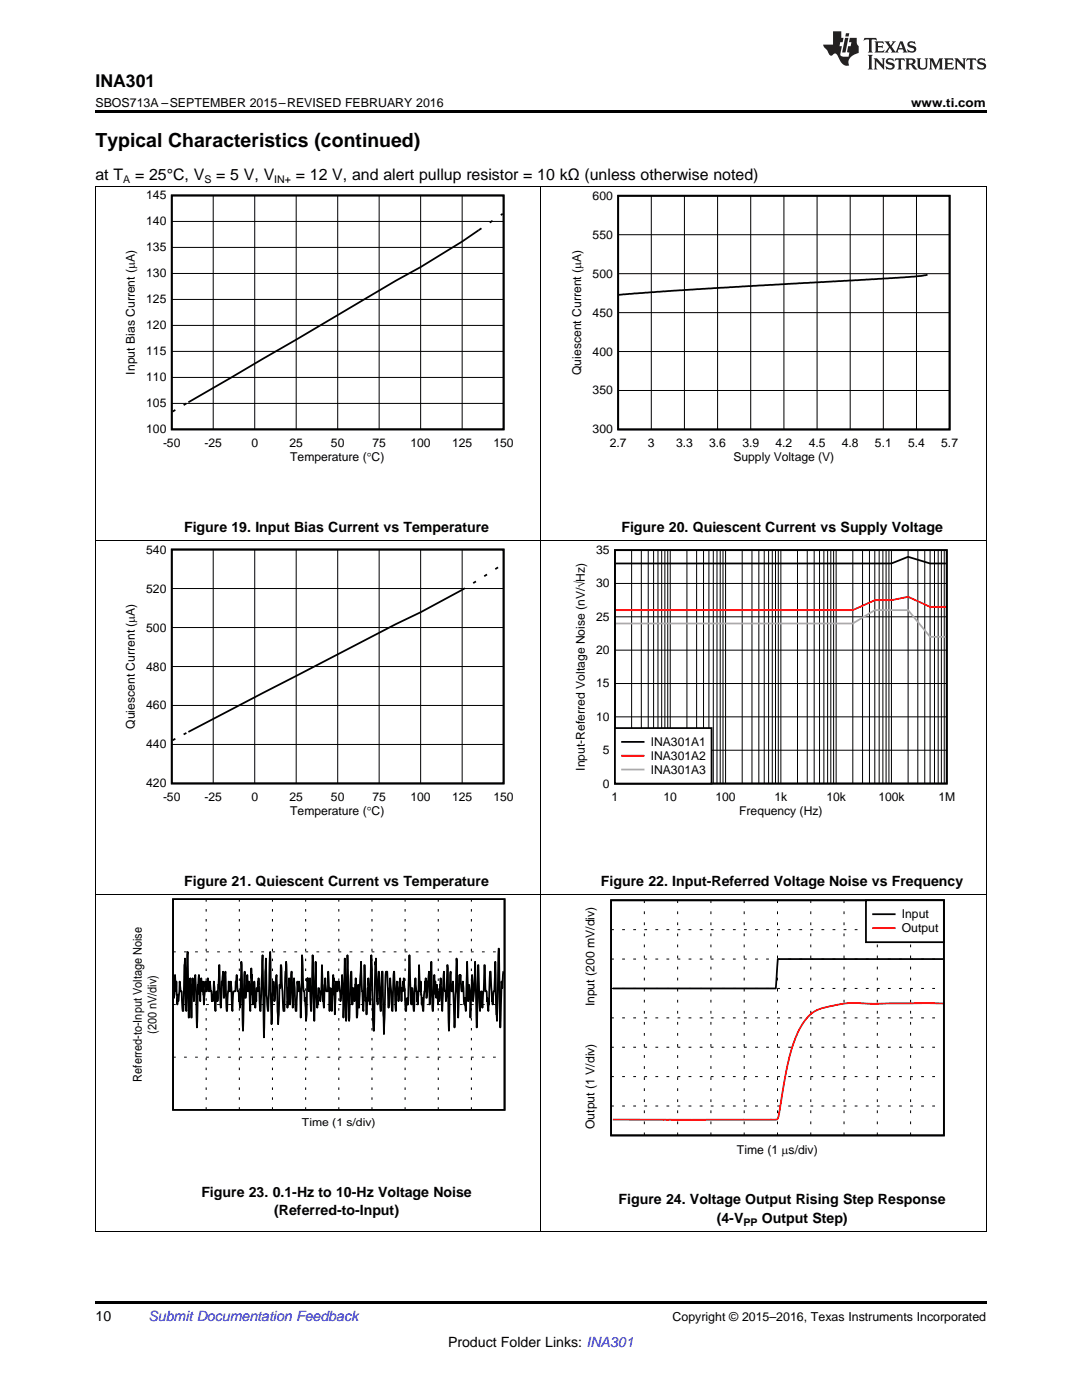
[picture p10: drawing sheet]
<svg xmlns="http://www.w3.org/2000/svg" width="216mm" height="279mm" viewBox="0 0 216 279" stroke-linecap="round" stroke-linejoin="round" font-family="sans-serif">
<path d="M19 245.8l.2 .1zM196.7 245.8l.1 .1zM19 259.7h177.8v.5h-177.8z" fill="#000"/>
<path d="M19.1 178.6v67.3M107.9 178.6v67.3M196.8 178.6v67.3M19 245.8h177.8" fill="none" stroke="#000" stroke-width=".2"/>
<path d="M116.3 179.5h72.2v51.3h-72.2z" fill-rule="evenodd" fill="#fff"/>
<path d="M121.9 179.7h66.4v46.9h-66.4zM188.2 191.4h-33l-.4 5.9h-32.5" fill="none" stroke="#000" stroke-width=".36"/>
<g fill="none" stroke="#000" stroke-width=".2">
<path d="M128.6 179.7v.5M135.2 179.7v.5M141.9 179.7v.5M148.5 179.7v.5M155.1 179.7v.5M161.8 179.7v.5M168.4 179.7v.5M175.1 179.7v.5M181.7 179.7v.5M121.9 197.3h.6M121.9 191.4h.6M121.9 185.5h.6"/>
<path d="M124.1 197.3h.6M124.1 191.4h.6M124.1 185.5h.6M126.4 197.3h.5M126.4 191.4h.5M126.4 185.5h.5M128.6 197.3h.5M128.6 191.4h.5M128.6 185.5h.5M128.6 181.9v.5M128.6 184.1v.5M128.6 186.3v.5"/>
<path d="M128.6 188.5v.5M128.6 190.7v.6M128.6 192.9v.6M128.6 195.1v.6M128.6 197.3v.6M128.6 199.5v.6M130.8 197.3h.5M130.8 191.4h.5M130.8 185.5h.5M133 197.3h.5M133 191.4h.5M133 185.5h.5"/>
<path d="M135.2 197.3h.5M135.2 191.4h.5M135.2 185.5h.5M135.2 181.9v.5M135.2 184.1v.5M135.2 186.3v.5M135.2 188.5v.5M135.2 190.7v.6M135.2 192.9v.6M135.2 195.1v.6M135.2 197.3v.6M135.2 199.5v.6"/>
<path d="M137.4 197.3h.6M137.4 191.4h.6M137.4 185.5h.6M139.6 197.3h.6M139.6 191.4h.6M139.6 185.5h.6M141.8 197.3h.6M141.8 191.4h.6M141.8 185.5h.6M141.9 181.9v.5M141.9 184.1v.5M141.9 186.3v.5"/>
<path d="M141.9 188.5v.5M141.9 190.7v.6M141.9 192.9v.6M141.9 195.1v.6M141.9 197.3v.6M141.9 199.5v.6M144 197.3h.6M144 191.4h.6M144 185.5h.6M146.2 197.3h.6M146.2 191.4h.6M146.2 185.5h.6"/>
<path d="M148.5 197.3h.5M148.5 191.4h.5M148.5 185.5h.5M148.5 181.9v.5M148.5 184.1v.5M148.5 186.3v.5M148.5 188.5v.5M148.5 190.7v.6M148.5 192.9v.6M148.5 195.1v.6M148.5 197.3v.6M148.5 199.5v.6"/>
<path d="M150.7 197.3h.5M150.7 191.4h.5M150.7 185.5h.5M152.9 197.3h.5M152.9 191.4h.5M152.9 185.5h.5M155.1 197.3h.5M155.1 191.4h.5M155.1 185.5h.5M155.1 181.9v.5M155.1 184.1v.5M155.1 186.3v.5"/>
<path d="M155.1 188.5v.5M155.1 190.7v.6M155.1 192.9v.6M155.1 195.1v.6M155.1 197.3v.6M155.1 199.5v.6M157.3 197.3h.5M157.3 191.4h.5M157.3 185.5h.5M159.5 197.3h.6M159.5 191.4h.6M159.5 185.5h.6"/>
<path d="M161.7 197.3h.6M161.7 191.4h.6M161.7 185.5h.6M161.8 181.9v.5M161.8 184.1v.5M161.8 186.3v.5M161.8 188.5v.5M161.8 190.7v.6M161.8 192.9v.6M161.8 195.1v.6M161.8 197.3v.6M161.8 199.5v.6"/>
<path d="M163.9 197.3h.6M163.9 191.4h.6M163.9 185.5h.6M166.1 197.3h.6M166.1 191.4h.6M166.1 185.5h.6M168.3 197.3h.6M168.3 191.4h.6M168.3 185.5h.6M168.4 181.9v.5M168.4 184.1v.5M168.4 186.3v.5"/>
<path d="M168.4 188.5v.5M168.4 190.7v.6M168.4 192.9v.6M168.4 195.1v.6M168.4 197.3v.6M168.4 199.5v.6M170.5 197.3h.6M170.5 191.4h.6M170.5 185.5h.6M172.8 197.3h.5M172.8 191.4h.5M172.8 185.5h.5"/>
<path d="M175 197.3h.5M175 191.4h.5M175 185.5h.5M175.1 181.9v.5M175.1 184.1v.5M175.1 186.3v.5M175.1 188.5v.5M175.1 190.7v.6M175.1 192.9v.6M175.1 195.1v.6M175.1 197.3v.6M175.1 199.5v.6"/>
<path d="M177.2 197.3h.5M177.2 191.4h.5M177.2 185.5h.5M179.4 197.3h.5M179.4 191.4h.5M179.4 185.5h.5M181.6 197.3h.6M181.6 191.4h.6M181.6 185.5h.6M181.7 181.9v.5M181.7 184.1v.5M181.7 186.3v.5"/>
<path d="M181.7 188.5v.5M181.7 190.7v.6M181.7 192.9v.6M181.7 195.1v.6M181.7 197.3v.6M181.7 199.5v.6M183.8 197.3h.6M183.8 191.4h.6M183.8 185.5h.6M186 197.3h.6M186 191.4h.6M186 185.5h.6"/>
<path d="M188.2 197.3h.1M188.2 191.4h.1M188.2 185.5h.1M121.9 214.9h.6M121.9 209h.6M121.9 203.1h.6M124.1 214.9h.6M124.1 209h.6M124.1 203.1h.6M126.4 214.9h.5M126.4 209h.5M126.4 203.1h.5"/>
<path d="M128.6 214.9h.5M128.6 209h.5M128.6 203.1h.5M128.6 201.7v.6M128.6 203.9v.6M128.6 206.2v.5M128.6 208.4v.5M128.6 210.6v.5M128.6 212.8v.5M128.6 215v.5M128.6 217.2v.5M128.6 219.4v.5"/>
<path d="M130.8 214.9h.5M130.8 209h.5M130.8 203.1h.5M133 214.9h.5M133 209h.5M133 203.1h.5M135.2 214.9h.5M135.2 209h.5M135.2 203.1h.5M135.2 201.7v.6M135.2 203.9v.6M135.2 206.2v.5"/>
<path d="M135.2 208.4v.5M135.2 210.6v.5M135.2 212.8v.5M135.2 215v.5M135.2 217.2v.5M135.2 219.4v.5M137.4 214.9h.6M137.4 209h.6M137.4 203.1h.6M139.6 214.9h.6M139.6 209h.6M139.6 203.1h.6"/>
<path d="M141.8 214.9h.6M141.8 209h.6M141.8 203.1h.6M141.9 201.7v.6M141.9 203.9v.6M141.9 206.2v.5M141.9 208.4v.5M141.9 210.6v.5M141.9 212.8v.5M141.9 215v.5M141.9 217.2v.5M141.9 219.4v.5"/>
<path d="M144 214.9h.6M144 209h.6M144 203.1h.6M146.2 214.9h.6M146.2 209h.6M146.2 203.1h.6M148.5 214.9h.5M148.5 209h.5M148.5 203.1h.5M148.5 201.7v.6M148.5 203.9v.6M148.5 206.2v.5"/>
<path d="M148.5 208.4v.5M148.5 210.6v.5M148.5 212.8v.5M148.5 215v.5M148.5 217.2v.5M148.5 219.4v.5M150.7 214.9h.5M150.7 209h.5M150.7 203.1h.5M152.9 214.9h.5M152.9 209h.5M152.9 203.1h.5"/>
<path d="M155.1 214.9h.5M155.1 209h.5M155.1 203.1h.5M155.1 201.7v.6M155.1 203.9v.6M155.1 206.2v.5M155.1 208.4v.5M155.1 210.6v.5M155.1 212.8v.5M155.1 215v.5M155.1 217.2v.5M155.1 219.4v.5"/>
<path d="M157.3 214.9h.5M157.3 209h.5M157.3 203.1h.5M159.5 214.9h.6M159.5 209h.6M159.5 203.1h.6M161.7 214.9h.6M161.7 209h.6M161.7 203.1h.6M161.8 201.7v.6M161.8 203.9v.6M161.8 206.2v.5"/>
<path d="M161.8 208.4v.5M161.8 210.6v.5M161.8 212.8v.5M161.8 215v.5M161.8 217.2v.5M161.8 219.4v.5M163.9 214.9h.6M163.9 209h.6M163.9 203.1h.6M166.1 214.9h.6M166.1 209h.6M166.1 203.1h.6"/>
<path d="M168.3 214.9h.6M168.3 209h.6M168.3 203.1h.6M168.4 201.7v.6M168.4 203.9v.6M168.4 206.2v.5M168.4 208.4v.5M168.4 210.6v.5M168.4 212.8v.5M168.4 215v.5M168.4 217.2v.5M168.4 219.4v.5"/>
<path d="M170.5 214.9h.6M170.5 209h.6M170.5 203.1h.6M172.8 214.9h.5M172.8 209h.5M172.8 203.1h.5M175 214.9h.5M175 209h.5M175 203.1h.5M175.1 201.7v.6M175.1 203.9v.6M175.1 206.2v.5"/>
<path d="M175.1 208.4v.5M175.1 210.6v.5M175.1 212.8v.5M175.1 215v.5M175.1 217.2v.5M175.1 219.4v.5M177.2 214.9h.5M177.2 209h.5M177.2 203.1h.5M179.4 214.9h.5M179.4 209h.5M179.4 203.1h.5"/>
<path d="M181.6 214.9h.6M181.6 209h.6M181.6 203.1h.6M181.7 201.7v.6M181.7 203.9v.6M181.7 206.2v.5M181.7 208.4v.5M181.7 210.6v.5M181.7 212.8v.5M181.7 215v.5M181.7 217.2v.5M181.7 219.4v.5"/>
<path d="M183.8 214.9h.6M183.8 209h.6M183.8 203.1h.6M186 214.9h.6M186 209h.6M186 203.1h.6M188.2 214.9h.1M188.2 209h.1M188.2 203.1h.1M121.9 220.7h.6M124.1 220.7h.6M126.4 220.7h.5"/>
<path d="M128.6 220.7h.5M128.6 221.6v.6M128.6 223.8v.6M128.6 226v.6M130.8 220.7h.5M133 220.7h.5M135.2 220.7h.5M135.2 221.6v.6M135.2 223.8v.6M135.2 226v.6M137.4 220.7h.6M139.6 220.7h.6"/>
<path d="M141.8 220.7h.6M141.9 221.6v.6M141.9 223.8v.6M141.9 226v.6M144 220.7h.6M146.2 220.7h.6M148.5 220.7h.5M148.5 221.6v.6M148.5 223.8v.6M148.5 226v.6M150.7 220.7h.5M152.9 220.7h.5"/>
<path d="M155.1 220.7h.5M155.1 221.6v.6M155.1 223.8v.6M155.1 226v.6M157.3 220.7h.5M159.5 220.7h.6M161.7 220.7h.6M161.8 221.6v.6M161.8 223.8v.6M161.8 226v.6M163.9 220.7h.6M166.1 220.7h.6"/>
<path d="M168.3 220.7h.6M168.4 221.6v.6M168.4 223.8v.6M168.4 226v.6M170.5 220.7h.6M172.8 220.7h.5M175 220.7h.5M175.1 221.6v.6M175.1 223.8v.6M175.1 226v.6M177.2 220.7h.5M179.4 220.7h.5"/>
<path d="M181.6 220.7h.6M181.7 221.6v.6M181.7 223.8v.6M181.7 226v.6M183.8 220.7h.6M186 220.7h.6M188.2 220.7h.1"/>
</g>
<path d="M188.2 200.3h-14.1l-4.7-.1-2.8 .4-3.2 .8a8 8 0 0 0-4.2 4.7 46.6 46.6 0 0 0-3.2 12.8l-.7 3.9-.1 .4-.3 .2h-32.6" fill="none" stroke="#f00" stroke-width=".36"/>
<path d="M172.8 179.7h15.5v8.3h-15.5z" fill-rule="evenodd" fill="#fff"/>
<path d="M172.8 179.7h15.5v8.3h-15.5zM174.2 182.5h4.3" fill="none" stroke="#000" stroke-width=".36"/>
<path d="M174.2 185.2h4.3" fill="none" stroke="#f00" stroke-width=".36"/>
<path d="M26 179.3h74.9v45.9h-74.9z" fill-rule="evenodd" fill="#fff"/>
<path d="M34.5 179.5h66.2v42h-66.2zM100.5 193.9l-.3 3.3-.1-1.3-.3 9.2-.2-15.8-.4 14.5-.2-3.3-.2-8.6-.2 5.9h-.1l-.2 2.7-.4-6.6h-.1l-.4 7.9-.2-2.6v.6l-.1-2h-.2v-.6l-.2-4.6-.4 8.5-.2-3.3h-.1l-.2 4-.4-9.2-.3 12.5-.3-13.2-.4 7.9-.2-5.2-.3 8.5-.3-6.6-.2 3.3-.2-7.9-.3 9.9-.1-2.6-.1 1.3-.1-1.3v.6l-.2-3.9-.1 1.9h-.2l-.2-3.2-.1 1.3-.1-1.3-.3 8.5-.3-11.8-.4 13.8-.3-8.6v-.6l-.1 1.9h-.2l-.2-3.9-.3 11.8-.3-13.1-.3 7.2-.4-5.9-.4 7.9-.3-6.6-.2 4.6-.1-2-.2 2.7-.2-4-.1 2.7-.1-2.7-.1 2v-2.6l-.1 1.3-.1-2.6-.4 7.2-.2-9.9-.4 8.6-.1-6.6-.5 5.3-.2-4-.2 2.6a11.7 11.7 0 0 0-.2 4l-.3-2.6-.1 1.3-.1-4.6-.2 1.9-.2-5.2-.2 7.9-.5-5.3-.3 6.6-.3-4.6h-.1l-.1 3.3-.4-9.9-.3 9.9v-1.3l-.1 1.3-.1-1.3-.2 2.6-.4-6.6-.2 2.6-.1-.6h-.1l-.1 2.6-.3-4.6-.3 4.6-.3-3.9-.2 5.9-.3-7.9-.2 .7-.2 7.2-.4-6.6-.4 5.9-.2-7.2h-.3l-.4 12.5-.3-12.5h-.1l-.1 1.3-.2 6.6-.3-7.9-.3 6.6v-1.3l-.1 .6-.2-8.5v1.3l-.1-.7-.3 13.8-.5-15.1-.3 9.9-.3-5.3-.3 7.2-.2-3.2v.6l-.2-7.2-.3 9.2-.5-9.9-.4 9.2-.2-4.6-.2 6.6-.2-7.9-.3 4.6v-2l-.2-.6h-.1l-.1 3.3-.2-6.6-.4 9.9-.4-13.2-.2 13.2-.3-12.5-.3 11.8-.2-8.5-.4 5.2v-2l-.3-1.9-.1 1.3-.1-1.3-.1 1.9h-.1l-.2-1.9-.2 6.5v-3.9l-.3-3.9-.3 7.2-.2-4.6-.2 4.6-.3-7.9-.1 3.9h-.3l-.2-2.6-.3 5.9-.1-1.9-.1 .6-.2-7.2-.1 5.2-.2 2-.1-2h-.1l-.1-.6h-.1l-.2 3.9-.2-2.6-.1-6.6-.3 11.9-.3-13.2-.3 11.2-.2-6.6-.2 2.6-.2-2.6-.1 .7-.1-.7-.2 8.6-.2-4.6-.1 .6-.1-2h-.1l-.1-.6-.2-6.6-.3 12.5-.1-5.3-.2-1.9-.1 1.9-.3-1.9-.2 5.9h-.1l-.3-6.6-.3 5.9-.2-7.2-.3 6.6-.2-5.3-.3 5.9-.3-9.2-.3 9.9h-.2l-.1-.7-.3-7.9-.2-.6-.5 11.8-.3-9.8-.4 5.2-.3-3.9-.3 8.5-.3-14.4-.4 11.8-.3-3.3-.1-7.2-.4 15.7-.3-16.4-.4 11.2-.4-6.6-.2 2.6-.1-.6h-.1l-.1 2.6v-1.3l-.2 2.6-.2-5.2v1.3h-.2v3.3l-.4-7.3-.2 8.6-.1-5.3-.1-.6-.1 1.9-.3-3.2-.1 3.2-.2 1.4-.2-5.3-.3 11.8-.3-13.8-.3 9.2-.3-3.3h-.2l-.2-3.2-.2 3.2h-.4l-.2 4-.4-5.9v1.9h-.2l-.2-1.9-.4 5.9-.2-7.9-.3 5.3-.2-5.3-.2 2.6v-.6l-.2 5.2-.4-8.5-.2 6.6-.1 .6-.1-2h-.1l-.2 4-.3-5.9-.2 3.9-.1-1.3-.1 1.3-.1-2h-.1l-.2-1.9-.1 1.9h-.1l-.2-2.6-.2 2.6h-.1l-.2-1.9-.3 4.6-.2-4.6-.1 1.9-.2-2.6-.2 4.6-.2-2-.1-3.2-.2 1.9-.2 8.6-.3-10.5-.3 5.2-.3-4.6-.2 7.9-.2-7.9-.4 7.9-.2-13.1-.2 11.8-.3-10.5-.3 10.5h-.2v-.7l-.1-3.3h-.3l-.1-1.9-.1 1.9-.2 2-.1-1.3-.1 2-.2-4.6-.1 1.9-.2-3.2-.2 4.6" fill="none" stroke="#000" stroke-width=".34"/>
<g fill="none" stroke="#000" stroke-width=".2">
<path d="M19.1 107.9v70.7M107.9 107.9v70.7M196.8 107.9v70.7M19 178.5h177.8M41.1 179.5v.4M47.8 179.5v.4M54.4 179.5v.4M61 179.5v.4M67.6 179.5v.4M74.2 179.5v.4M80.8 179.5v.4M87.5 179.5v.4"/>
<path d="M94.1 179.5v.4M34.5 190h.6M36.7 190h.6M38.9 190h.6M41.1 190h.6M41.1 181.4v.5M41.1 183.4v.5M41.1 185.4v.5M41.1 187.4v.5M41.1 189.3v.5M41.1 191.3v.5M41.1 193.3v.5"/>
<path d="M41.1 195.3v.5M41.1 197.3v.4M41.1 199.2v.5M43.3 190h.6M45.5 190h.6M47.7 190h.6M47.8 181.4v.5M47.8 183.4v.5M47.8 185.4v.5M47.8 187.4v.5M47.8 189.3v.5M47.8 191.3v.5"/>
<path d="M47.8 193.3v.5M47.8 195.3v.5M47.8 197.3v.4M47.8 199.2v.5M49.9 190h.6M52.1 190h.6M54.3 190h.6M54.4 181.4v.5M54.4 183.4v.5M54.4 185.4v.5M54.4 187.4v.5M54.4 189.3v.5"/>
<path d="M54.4 191.3v.5M54.4 193.3v.5M54.4 195.3v.5M54.4 197.3v.4M54.4 199.2v.5M56.5 190h.6M58.7 190h.6M60.9 190h.6M61 181.4v.5M61 183.4v.5M61 185.4v.5M61 187.4v.5"/>
<path d="M61 189.3v.5M61 191.3v.5M61 193.3v.5M61 195.3v.5M61 197.3v.4M61 199.2v.5M63.1 190h.6M65.3 190h.6M67.6 190h.5M67.6 181.4v.5M67.6 183.4v.5M67.6 185.4v.5"/>
<path d="M67.6 187.4v.5M67.6 189.3v.5M67.6 191.3v.5M67.6 193.3v.5M67.6 195.3v.5M67.6 197.3v.4M67.6 199.2v.5M69.7 190h.6M72 190h.5M74.2 190h.5M74.2 181.4v.5M74.2 183.4v.5"/>
<path d="M74.2 185.4v.5M74.2 187.4v.5M74.2 189.3v.5M74.2 191.3v.5M74.2 193.3v.5M74.2 195.3v.5M74.2 197.3v.4M74.2 199.2v.5M76.4 190h.5M78.6 190h.5M80.8 190h.5M80.8 181.4v.5"/>
<path d="M80.8 183.4v.5M80.8 185.4v.5M80.8 187.4v.5M80.8 189.3v.5M80.8 191.3v.5M80.8 193.3v.5M80.8 195.3v.5M80.8 197.3v.4M80.8 199.2v.5M83 190h.5M85.2 190h.5M87.4 190h.5"/>
<path d="M87.5 181.4v.5M87.5 183.4v.5M87.5 185.4v.5M87.5 187.4v.5M87.5 189.3v.5M87.5 191.3v.5M87.5 193.3v.5M87.5 195.3v.5M87.5 197.3v.4M87.5 199.2v.5M89.6 190h.5M91.8 190h.5"/>
<path d="M94 190h.5M94.1 181.4v.5M94.1 183.4v.5M94.1 185.4v.5M94.1 187.4v.5M94.1 189.3v.5M94.1 191.3v.5M94.1 193.3v.5M94.1 195.3v.5M94.1 197.3v.4M94.1 199.2v.5M96.2 190h.5"/>
<path d="M98.4 190h.5M100.6 190h.1M34.5 211h.6M34.5 200.5h.6M36.7 211h.6M36.7 200.5h.6M38.9 211h.6M38.9 200.5h.6M41.1 211h.6M41.1 200.5h.6M41.1 201.2v.5M41.1 203.2v.5"/>
<path d="M41.1 205.2v.5M41.1 207.1v.5M41.1 209.1v.5M41.1 211.1v.5M41.1 213.1v.5M41.1 215v.5M41.1 217v.5M41.1 219v.5M43.3 211h.6M43.3 200.5h.6M45.5 211h.6M45.5 200.5h.6"/>
<path d="M47.7 211h.6M47.7 200.5h.6M47.8 201.2v.5M47.8 203.2v.5M47.8 205.2v.5M47.8 207.1v.5M47.8 209.1v.5M47.8 211.1v.5M47.8 213.1v.5M47.8 215v.5M47.8 217v.5M47.8 219v.5"/>
<path d="M49.9 211h.6M49.9 200.5h.6M52.1 211h.6M52.1 200.5h.6M54.3 211h.6M54.3 200.5h.6M54.4 201.2v.5M54.4 203.2v.5M54.4 205.2v.5M54.4 207.1v.5M54.4 209.1v.5M54.4 211.1v.5"/>
<path d="M54.4 213.1v.5M54.4 215v.5M54.4 217v.5M54.4 219v.5M56.5 211h.6M56.5 200.5h.6M58.7 211h.6M58.7 200.5h.6M60.9 211h.6M60.9 200.5h.6M61 201.2v.5M61 203.2v.5"/>
<path d="M61 205.2v.5M61 207.1v.5M61 209.1v.5M61 211.1v.5M61 213.1v.5M61 215v.5M61 217v.5M61 219v.5M63.1 211h.6M63.1 200.5h.6M65.3 211h.6M65.3 200.5h.6"/>
<path d="M67.6 211h.5M67.6 200.5h.5M67.6 201.2v.5M67.6 203.2v.5M67.6 205.2v.5M67.6 207.1v.5M67.6 209.1v.5M67.6 211.1v.5M67.6 213.1v.5M67.6 215v.5M67.6 217v.5M67.6 219v.5"/>
<path d="M69.7 211h.6M69.7 200.5h.6M72 211h.5M72 200.5h.5M74.2 211h.5M74.2 200.5h.5M74.2 201.2v.5M74.2 203.2v.5M74.2 205.2v.5M74.2 207.1v.5M74.2 209.1v.5M74.2 211.1v.5"/>
<path d="M74.2 213.1v.5M74.2 215v.5M74.2 217v.5M74.2 219v.5M76.4 211h.5M76.4 200.5h.5M78.6 211h.5M78.6 200.5h.5M80.8 211h.5M80.8 200.5h.5M80.8 201.2v.5M80.8 203.2v.5"/>
<path d="M80.8 205.2v.5M80.8 207.1v.5M80.8 209.1v.5M80.8 211.1v.5M80.8 213.1v.5M80.8 215v.5M80.8 217v.5M80.8 219v.5M83 211h.5M83 200.5h.5M85.2 211h.5M85.2 200.5h.5"/>
<path d="M87.4 211h.5M87.4 200.5h.5M87.5 201.2v.5M87.5 203.2v.5M87.5 205.2v.5M87.5 207.1v.5M87.5 209.1v.5M87.5 211.1v.5M87.5 213.1v.5M87.5 215v.5M87.5 217v.5M87.5 219v.5"/>
<path d="M89.6 211h.5M89.6 200.5h.5M91.8 211h.5M91.8 200.5h.5M94 211h.5M94 200.5h.5M94.1 201.2v.5M94.1 203.2v.5M94.1 205.2v.5M94.1 207.1v.5M94.1 209.1v.5M94.1 211.1v.5"/>
<path d="M94.1 213.1v.5M94.1 215v.5M94.1 217v.5M94.1 219v.5M96.2 211h.5M96.2 200.5h.5M98.4 211h.5M98.4 200.5h.5M100.6 211h.1M100.6 200.5h.1M41.1 221v.5M47.8 221v.5"/>
<path d="M54.4 221v.5M61 221v.5M67.6 221v.5M74.2 221v.5M80.8 221v.5M87.5 221v.5M94.1 221v.5"/>
</g>
<path d="M24.6 108.8h77.8v54.4h-77.8z" fill-rule="evenodd" fill="#fff"/>
<path d="M34.3 109.7h66.2v46.7h-66.2zM92.8 117.4l-8.9 4.8-4.9 2.4-41.4 21.5M95 116l-.6 .4M97.2 114.6l-.6 .4M99.4 113.2l-.6 .4M35 147.4l-.6 .3M37.2 146.3l-.6 .3" fill="none" stroke="#000" stroke-width=".35"/>
<path d="M34.3 117.5h66.2M42.5 109.7v46.7M50.8 109.7v46.7M59.1 109.7v46.7M67.4 109.7v46.7M75.7 109.7v46.7M83.9 109.7v46.7M92.2 109.7v46.7M34.3 133h66.2M34.3 125.2h66.2M34.3 148.6h66.2M34.3 140.8h66.2" fill="none" stroke="#000" stroke-width=".2"/>
<path d="M114.4 108.9h76v54.3h-76z" fill-rule="evenodd" fill="#fff"/>
<path d="M122.7 109.8h66.2v46.6h-66.2zM122.9 112.5h55l3.3-1.4 4.4 1.4h3.1" fill="none" stroke="#000" stroke-width=".35"/>
<g fill="none" stroke="#000" stroke-width=".2">
<path d="M122.7 116.4h66.2M126 109.8v46.6M128 109.8v46.6M129.3 109.8v46.6M130.4 109.8v46.6M131.3 109.8v46.6M132 109.8v46.6M132.7 109.8v46.6M133.2 109.8v46.6M133.7 109.8v46.6M137.1 109.8v46.6M139 109.8v46.6"/>
<path d="M140.4 109.8v46.6M141.5 109.8v46.6M142.3 109.8v46.6M143.1 109.8v46.6M143.7 109.8v46.6M144.3 109.8v46.6M144.8 109.8v46.6M148.1 109.8v46.6M150 109.8v46.6M151.4 109.8v46.6M152.5 109.8v46.6M153.4 109.8v46.6"/>
<path d="M154.1 109.8v46.6M154.7 109.8v46.6M155.3 109.8v46.6M155.8 109.8v46.6M159.1 109.8v46.6M161.1 109.8v46.6M162.5 109.8v46.6M163.5 109.8v46.6M164.4 109.8v46.6M165.1 109.8v46.6M165.8 109.8v46.6M166.3 109.8v46.6"/>
<path d="M166.8 109.8v46.6M170.2 109.8v46.6M172.1 109.8v46.6M173.5 109.8v46.6M174.6 109.8v46.6M175.4 109.8v46.6M176.2 109.8v46.6M176.8 109.8v46.6M177.4 109.8v46.6M177.9 109.8v46.6M181.2 109.8v46.6M183.1 109.8v46.6"/>
<path d="M184.5 109.8v46.6M185.6 109.8v46.6M186.5 109.8v46.6M187.2 109.8v46.6M187.8 109.8v46.6M188.4 109.8v46.6M122.7 136.4h66.2M122.7 129.8h66.2M122.7 123.1h66.2M122.7 149.7h66.2M122.7 143.1h66.2"/>
</g>
<path d="M188.7 121.1h-3.1l-4.4-2-3.3 .7h-3.3l-4.4 2h-47.3" fill="none" stroke="#f00" stroke-width=".35"/>
<path d="M122.9 124.4h47.3l4.4-2.6h6.6l4.4 5.3h3.1" fill="none" stroke="#aaa" stroke-width=".35"/>
<path d="M122.7 145.3h19.3v11.1h-19.3z" fill-rule="evenodd" fill="#fff"/>
<path d="M122.7 145.3h19.3v11.1h-19.3zM124.1 148.1h4.3" fill="none" stroke="#000" stroke-width=".35"/>
<path d="M124.1 150.8h4.3" fill="none" stroke="#f00" stroke-width=".35"/>
<path d="M124.1 153.6h4.3" fill="none" stroke="#aaa" stroke-width=".35"/>
<path d="M19.1 37.2v70.7M107.9 37.2v70.7M196.8 37.2v70.7M19 107.9h177.8" fill="none" stroke="#000" stroke-width=".2"/>
<path d="M24.6 38.1h77.8v54.5h-77.8z" fill-rule="evenodd" fill="#fff"/>
<path d="M34.3 39h66.2v46.7h-66.2zM96.1 45.6a148.3 148.3 0 0 1-17.1 10.4l-41.4 24.3M98.3 44.1l-.6 .3M100.3 42.7l-.4 .2M35 81.8l-.6 .3M37.2 80.5l-.6 .3" fill="none" stroke="#000" stroke-width=".35"/>
<g fill="none" stroke="#000" stroke-width=".2">
<path d="M42.5 39v46.7M50.8 39v46.7M59.1 39v46.7M67.4 39v46.7M75.7 39v46.7M83.9 39v46.7M92.2 39v46.7M34.3 59.8h66.2M34.3 54.6h66.2M34.3 49.4h66.2M34.3 44.2h66.2M34.3 75.3h66.2"/>
<path d="M34.3 70.1h66.2M34.3 64.9h66.2M34.3 80.5h66.2"/>
</g>
<path d="M113.7 38.2h77.4v54.4h-77.4z" fill-rule="evenodd" fill="#fff"/>
<path d="M123.3 39.1h66.2v46.6h-66.2zM185.1 54.8l-1.3 .3-3.4 .3-39 2.2-17.9 1.2" fill="none" stroke="#000" stroke-width=".35"/>
<g fill="none" stroke="#000" stroke-width=".2">
<path d="M19 37.2h177.8M130 39.1v46.6M136.6 39.1v46.6M143.2 39.1v46.6M149.8 39.1v46.6M156.4 39.1v46.6M163 39.1v46.6M169.6 39.1v46.6M176.3 39.1v46.6M182.9 39.1v46.6M123.3 54.6h66.2M123.3 46.8h66.2"/>
<path d="M123.3 77.9h66.2M123.3 70.2h66.2M123.3 62.4h66.2"/>
</g>
<path d="M19 22h177.8v.5h-177.8z" fill="#000"/>
<g fill="#231f20">
<path d="M172.5 7.6l-.1 .5 .4-.2h.6v.1v2.1l-.2 .4h.9l-.2-.4v-2.1l.1-.1h.5l.5 .2-.2-.5zM174.5 8.3l.2 .3v1.5l-.2 .4h1.8l.2-.6a1.04 1.04 0 0 1-1.3 .2v-.7h.6l.3 .2v-.6l-.3 .2h-.6v-.6l.8-.1 .4 .3-.2-.5zM176.5 8.3l.9 1.1-.9 1.1h.8l-.2-.2 .4-.7 .5 .7-.2 .2h1.5l-.2-.2 .2-.4h.9l.1 .4-.2 .2h1l-.3-.3-.7-1.9h-.5l-.9 2-.8-1 .9-1h-.8l.1 .3-.4 .5-.3-.6 .1-.2zM179.7 8.6l.4 1h-.7zM181.3 8.4a.63 .63 0 0 0-.2 .7 .63 .63 0 0 0 .6 .4l.6 .2 .1 .2a.75 .75 0 0 1-.7 .4 .75 .75 0 0 1-.6-.5l.1 .7 .1-.1a1.11 1.11 0 0 0 1.5-.6 1.13 1.13 0 0 0-1.2-.8l-.1-.4a1.04 1.04 0 0 1 1.2 .2l-.2-.5-.2 .1-.4-.2zM173.2 10.9l.2 .4v2.2l-.2 .4h1l-.3-.4v-2.2l.3-.4zM174.3 11.6l.3 .4v1.5l-.3 .4h.8l-.2-.4v-1.3l1.5 1.7v-1.9l.2-.4h-.7l.2 .4v.9l-1.1-1.3zM177 11.8a.62 .62 0 0 0-.2 .7 .62 .62 0 0 0 .6 .4l.6 .1 .1 .3a.76 .76 0 0 1-.7 .3 .76 .76 0 0 1-.7-.4l.2 .7 .1-.1a1.11 1.11 0 0 0 1.5-.6 1.13 1.13 0 0 0-1.2-.8l-.1-.4a1.04 1.04 0 0 1 1.2 .2l-.2-.6-.2 .1-.5-.1zM178.7 11.6l-.2 .6a.61 .61 0 0 1 .8-.3v1.6l-.2 .4h.9l-.2-.4v-1.6a.63 .63 0 0 1 .7 .3l-.1-.6zM180.6 11.6l.3 .4v1.5l-.3 .4h1l-.2-.2-.1-.8 .6 .2a.76 .76 0 0 0 1.2 .7l-1-1a.58 .58 0 0 0 .6-.5 .58 .58 0 0 0-.5-.6zM181.4 11.9h.1a.45 .45 0 0 1 .5 .1 .45 .45 0 0 1 .1 .5l-.8 .2zM182.9 11.6l.2 .2a2.17 2.17 0 0 0 .3 1.9 .99 .99 0 0 0 1.6-.6v-1.1l.2-.4h-.7l.2 .2a1.92 1.92 0 0 1-.2 1.8 .6 .6 0 0 1-.9-.5v-1.1l.2-.4zM185.4 11.6l.2 .4v1.5l-.2 .4h.7l-.2-.4v-1.4l.8 1.8 .8-1.8v1.4l-.2 .4h.9l-.2-.4v-1.5l.2-.4h-.8l-.6 1.5-.6-1.5zM188.4 11.6l.2 .4v1.5l-.2 .4h1.8l.1-.6a1.04 1.04 0 0 1-1.2 .1v-.6h.5l.4 .2v-.6l-.4 .2h-.5v-.7h.8l.3 .3-.1-.6zM190.5 11.6l.2 .4v1.5l-.2 .4h.7l-.2-.4v-1.3l1.5 1.7v-1.9l.2-.4h-.7l.2 .4v.9l-1.1-1.3zM192.9 11.6l-.1 .6a.61 .61 0 0 1 .7-.3l.1 1.6-.3 .4h1l-.3-.4 .1-1.6a.63 .63 0 0 1 .7 .3l-.1-.6zM195.2 11.8a.62 .62 0 0 0-.2 .7 .62 .62 0 0 0 .6 .4l.6 .1 .1 .3a.76 .76 0 0 1-.7 .3 .76 .76 0 0 1-.6-.4l.1 .7 .1-.1a1.11 1.11 0 0 0 1.6-.6 1.13 1.13 0 0 0-1.3-.8l-.1-.4a1.04 1.04 0 0 1 1.2 .2l-.1-.6-.2 .1-.5-.1z"/>
<path d="M166.2 6.3v2.6h-1.9v.4l.8 .9a.91 .91 0 0 0 1 .8 .56 .56 0 0 1 .5-.3 .56 .56 0 0 1 .5 .3l.4 .8a1.53 1.53 0 0 0 1.9 1.2 1.54 1.54 0 0 1 1-2.1l.9-.3v-1.4a1.52 1.52 0 0 1-.4-1.6h-1.3l-.2 .8h.5l-.2 .8h-.5l-.1 1v.2l.4 .1-.2 .8a1.93 1.93 0 0 1-1.6-.3l.3-1.8h-.5l.2-.8h.4l.2-.8h-.4v-1.3zM168.6 7.6l-.6 2.9h.7l.6-2.9zM168.8 6.6l-.1 .7h.6l.2-.7z"/>
</g>
<text font-size="3.9" x="19" y="29.3">Typical Characteristics (continued)</text>
<text font-size="3.5" x="19" y="17.3">INA301</text>
<g font-size="3.2">
<text x="19" y="36">at T</text>
<text x="27" y="36">= 25°C, V</text>
<text x="43.1" y="36">= 5 V, V</text>
<text x="59" y="36">= 12 V, and alert pullup resistor = 10 kΩ (unless otherwise noted)</text>
</g>
<g font-size="2.8">
<text x="36.7" y="106.2">Figure 19. Input Bias Current vs Temperature</text>
<text x="124" y="106.2">Figure 20. Quiescent Current vs Supply Voltage</text>
<text x="36.8" y="176.8">Figure 21. Quiescent Current vs Temperature</text>
<text x="119.9" y="176.8">Figure 22. Input-Referred Voltage Noise vs Frequency</text>
<text x="40.2" y="238.8">Figure 23. 0.1-Hz to 10-Hz Voltage Noise</text>
<text x="54.7" y="242.5">(Referred-to-Input)</text>
<text x="123.4" y="240.4">Figure 24. Voltage Output Rising Step Response</text>
<text x="143" y="244.1">(4-V</text>
<text x="152" y="244.1">Output Step)</text>
<text x="19" y="263.6">10</text>
<text x="89.4" y="268.9">Product Folder Links: INA301</text>
</g>
<text font-size="2.8" fill="#0000c8" x="29.6" y="263.6">Submit Documentation Feedback</text>
<g font-size="2.5">
<text x="19" y="21.4">SBOS713A –SEPTEMBER 2015–REVISED FEBRUARY 2016</text>
<text x="181.8" y="21.4">www.ti.com</text>
<text x="134.2" y="263.6">Copyright © 2015–2016, Texas Instruments Incorporated</text>
</g>
<g font-size="2.4">
<text x="29.2" y="39.8">145</text>
<text x="118.3" y="39.9">600</text>
<text x="29.2" y="45">140</text>
<text x="118.3" y="47.6">550</text>
<text x="29.2" y="50.2">135</text>
<text x="29.2" y="55.4">130</text>
<text x="118.3" y="55.4">500</text>
<text x="29.2" y="65.7">120</text>
<text x="29.2" y="60.6">125</text>
<text x="118.3" y="63.2">450</text>
<text x="29.2" y="70.9">115</text>
<text x="118.3" y="70.9">400</text>
<text x="26.9" y="74.7" transform="rotate(-90 26.9 74.7)">Input Bias Current (PA)</text>
<text x="29.2" y="76.1">110</text>
<text x="116" y="74.8" transform="rotate(-90 116 74.8)">Quiescent Current (PA)</text>
<text x="29.2" y="81.3">105</text>
<text x="118.3" y="78.7">350</text>
<text x="29.2" y="86.5">100</text>
<text x="32.5" y="89.3">-50</text>
<text x="40.8" y="89.3">-25</text>
<text x="50.2" y="89.3">0</text>
<text x="57.8" y="89.3">25</text>
<text x="66" y="89.3">50</text>
<text x="74.3" y="89.3">75</text>
<text x="81.9" y="89.3">100</text>
<text x="90.2" y="89.3">125</text>
<text x="98.5" y="89.3">150</text>
<text x="118.3" y="86.5">300</text>
<text x="121.7" y="89.3">2.7</text>
<text x="129.3" y="89.3">3</text>
<text x="134.9" y="89.3">3.3</text>
<text x="141.5" y="89.3">3.6</text>
<text x="148.1" y="89.3">3.9</text>
<text x="154.8" y="89.3">4.2</text>
<text x="161.4" y="89.3">4.5</text>
<text x="168" y="89.3">4.8</text>
<text x="174.6" y="89.3">5.1</text>
<text x="181.2" y="89.3">5.4</text>
<text x="187.8" y="89.3">5.7</text>
<text x="57.9" y="92">Temperature (qC)</text>
<text x="146.4" y="92">Supply Voltage (V)</text>
<text x="29.2" y="110.5">540</text>
<text x="119" y="110.6">35</text>
<text x="29.2" y="118.2">520</text>
<text x="119" y="117.2">30</text>
<text x="119" y="123.9">25</text>
<text x="29.2" y="126">500</text>
<text x="119" y="130.5">20</text>
<text x="29.2" y="133.8">480</text>
<text x="119" y="137.2">15</text>
<text x="29.2" y="141.6">460</text>
<text x="119" y="143.9">10</text>
<text x="26.9" y="145.5" transform="rotate(-90 26.9 145.5)">Quiescent Current (PA)</text>
<text x="29.2" y="149.4">440</text>
<text x="129.8" y="148.9">INA301A1</text>
<text x="116.7" y="153.8" transform="rotate(-90 116.7 153.8)">Input-Referred Voltage Noise (nV/óHz)</text>
<text x="120.3" y="150.5">5</text>
<text x="129.8" y="151.7">INA301A2</text>
<text x="129.8" y="154.4">INA301A3</text>
<text x="29.2" y="157.1">420</text>
<text x="32.5" y="159.9">-50</text>
<text x="40.8" y="159.9">-25</text>
<text x="50.2" y="159.9">0</text>
<text x="57.8" y="159.9">25</text>
<text x="66" y="159.9">50</text>
<text x="74.3" y="159.9">75</text>
<text x="81.9" y="159.9">100</text>
<text x="90.2" y="159.9">125</text>
<text x="98.5" y="159.9">150</text>
<text x="120.3" y="157.2">0</text>
<text x="122" y="159.9">1</text>
<text x="132.4" y="159.9">10</text>
<text x="142.8" y="159.9">100</text>
<text x="154.5" y="159.9">1k</text>
<text x="164.9" y="159.9">10k</text>
<text x="175.3" y="159.9">100k</text>
<text x="187.2" y="159.9">1M</text>
<text x="57.9" y="162.7">Temperature (qC)</text>
<text x="147.5" y="162.7">Frequency (Hz)</text>
<text x="179.9" y="183.3">Input</text>
<text x="179.9" y="186.1">Output</text>
<text x="118.6" y="200.9" transform="rotate(-90 118.6 200.9)">Input (200 mV/div)</text>
<text x="31.2" y="206.3" transform="rotate(-90 31.2 206.3)">(200 nV/div)</text>
<text x="28.3" y="215.8" transform="rotate(-90 28.3 215.8)">Referred-to-Input Voltage Noise</text>
<text x="118.6" y="225.3" transform="rotate(-90 118.6 225.3)">Output (1 V/div)</text>
<text x="147.1" y="230.2">Time (1 Ps/div)</text>
</g>
<text font-size="2.2" x="60.2" y="224.8">Time (1 s/div)</text>
<g font-size="2.1">
<text x="24.6" y="36.6">A</text>
<text x="40.8" y="36.6">S</text>
<text x="54.7" y="36.6">IN+</text>
<text x="148.3" y="244.7">PP</text>
</g>
</svg>
